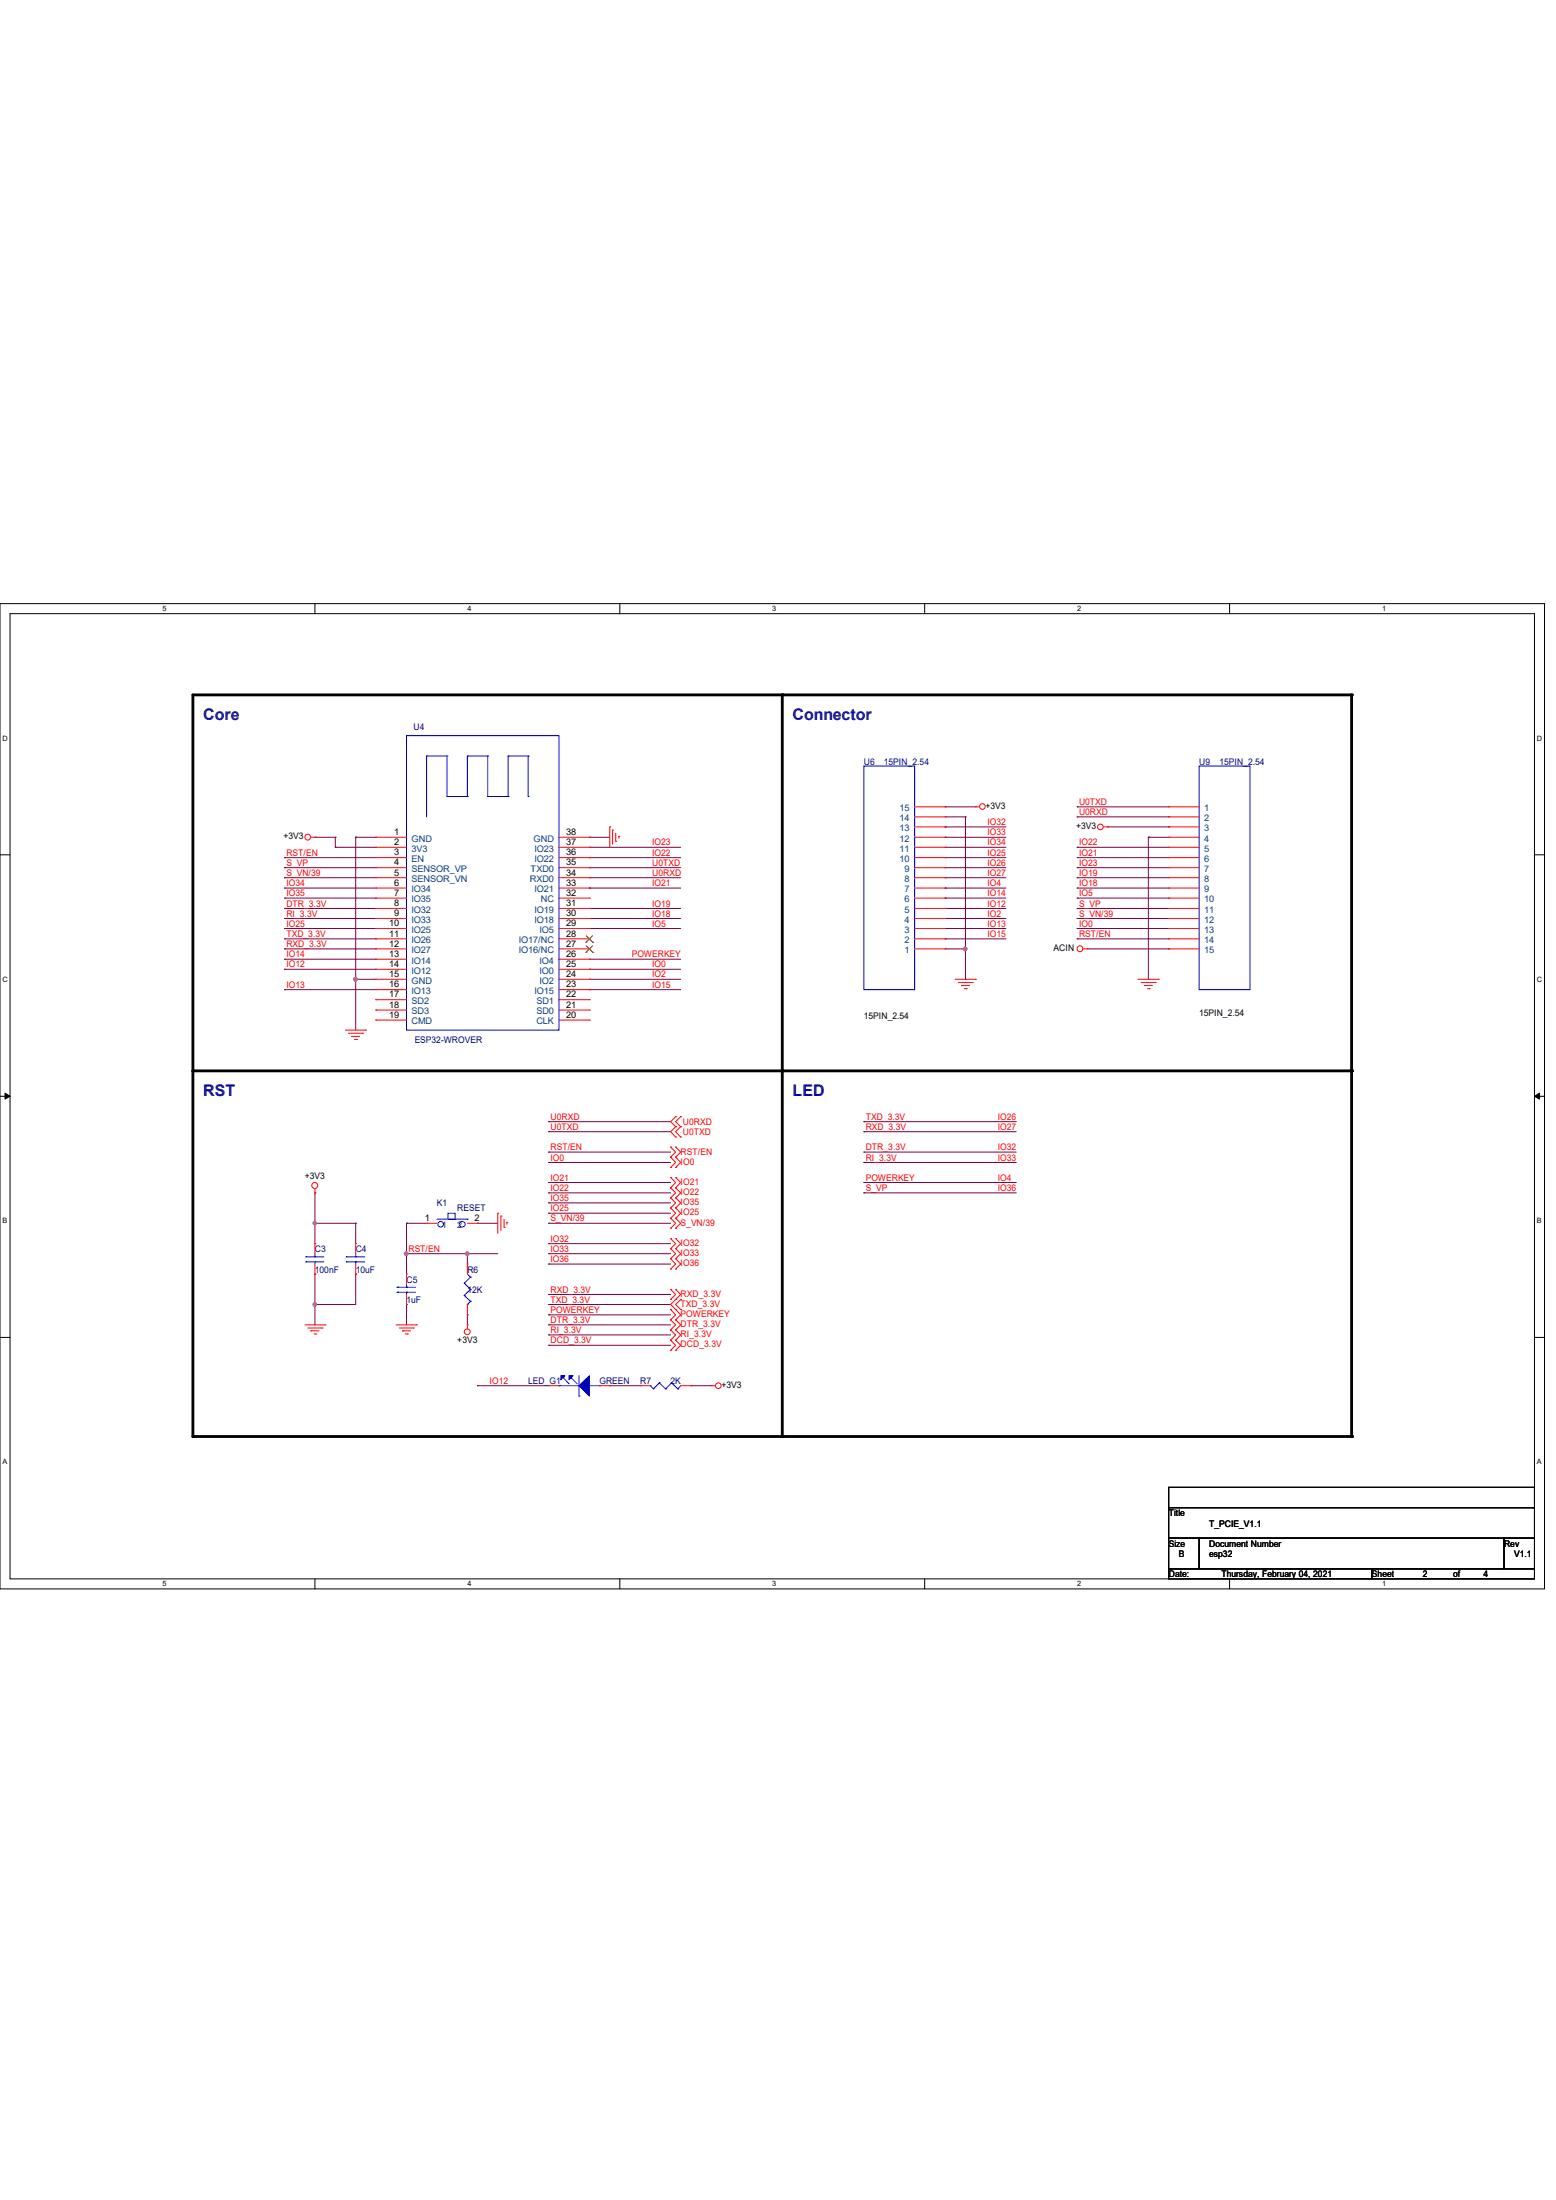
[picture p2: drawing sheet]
<svg xmlns="http://www.w3.org/2000/svg" width="210mm" height="297mm" viewBox="0 0 210 297" stroke-linecap="round" stroke-linejoin="round" font-family="sans-serif">
<g fill="none" stroke="#000" stroke-width=".13">
<path d="M0 81.5h208.4v133h-208.4zM1.4 82.8h205.7v130.3h-205.7zM42.5 81.5v1.3M83.7 81.5v1.3M124.8 81.5v1.3M165.9 81.5v1.3M0 115.4h1.4M207.1 115.4h1.3M0 148h1.4M.7 147.6l.7 .4-.7 .4zM207.1 148l.7-.4v.8zM207.1 148h1.3"/>
<path d="M0 180.6h1.4M207.1 180.6h1.3M42.5 213.1v1.4M83.7 213.1v1.4M124.8 213.1v1.4M165.9 213.1v1.4"/>
</g>
<path d="M.7 147.6l.7 .4-.7 .4zM207.1 148l.7-.4v.8z" fill="#000"/>
<path d="M26 93.8h156.4v100.1h-156.4zM105.6 93.8v100.1M26 144.6h156.4" fill="none" stroke="#000" stroke-width=".38"/>
<g fill="#000">
<circle cx="105.6" cy="93.8" r=".19"/>
<circle cx="182.4" cy="93.8" r=".19"/>
<circle cx="26" cy="144.6" r=".19"/>
<circle cx="105.6" cy="144.6" r=".19"/>
<circle cx="182.4" cy="144.6" r=".19"/>
<circle cx="26" cy="193.9" r=".19"/>
<circle cx="105.6" cy="193.9" r=".19"/>
<circle cx="182.4" cy="193.9" r=".19"/>
</g>
<g fill="none" stroke="#800040" stroke-width=".13">
<path d="M38.4 115.8h.1M38.4 117.1h.1M38.4 118.5h.1M38.4 119.9h.1M38.4 119.9h12.3M38.4 115.8h12.3M38.4 117.1h12.3M38.4 118.5h12.3M45.3 114.4h.1M45.3 114.4h5.4M48 113h.1M48 113h2.7"/>
<path d="M79.5 113h.1M79.5 119.9h.1M79.5 117.1h.1M79.5 118.5h.1M79.5 114.4h.1M79.5 115.8h.1M79.5 113h2.8M79.5 119.9h12.4M79.5 115.8h12.4M79.5 114.4h12.4M79.5 117.1h12.4M79.5 118.5h12.4"/>
<path d="M38.4 128.1h.1M38.4 126.7h.1M38.4 125.3h.1M38.4 133.6h.1M38.4 130.9h.1M38.4 129.5h.1M38.4 124h.1M38.4 121.2h.1M38.4 122.6h.1M38.4 130.9h12.3M38.4 128.1h12.3M38.4 126.7h12.3"/>
<path d="M38.4 125.3h12.3M38.4 122.6h12.3M38.4 124h12.3M38.4 129.5h12.3M38.4 133.6h12.3M38.4 121.2h12.3M48 132.2h.1M48 132.2h2.7M79.5 130.9h.1M79.5 122.6h.1M79.5 124h.1M79.5 125.3h.1"/>
<path d="M79.5 132.2h.1M79.5 129.5h.1M79.5 133.6h.1M79.5 130.9h12.4M79.5 132.2h12.4M79.5 125.3h12.4M79.5 122.6h12.4M79.5 124h12.4M79.5 129.5h12.4M79.5 133.6h12.4M42.5 172h.1M42.5 176.1h.1"/>
<path d="M42.5 165.1h.1M42.5 165.1v2.8M42.5 172v4.1M48 172h.1M48 172v4.1h-5.5"/>
</g>
<circle cx="42.5" cy="165.1" r=".23" fill="#f0f"/>
<circle cx="42.5" cy="165.1" r=".23" fill="none" stroke="#f0f" stroke-width=".13"/>
<path d="M42.5 165.1h.1M42.5 161h.1M42.5 176.1h.1M42.5 165.1h5.5M42.5 161v4.1M42.5 176.1v2.8M48 165.1h.1M48 165.1v2.8" fill="none" stroke="#800040" stroke-width=".13"/>
<circle cx="42.5" cy="176.1" r=".24" fill="#f0f"/>
<circle cx="42.5" cy="176.1" r=".24" fill="none" stroke="#f0f" stroke-width=".13"/>
<path d="M63.1 169.2h.1M63.1 169.2v1.4" fill="none" stroke="#800040" stroke-width=".13"/>
<circle cx="63" cy="169.2" r=".24" fill="#f0f"/>
<circle cx="63" cy="169.2" r=".24" fill="none" stroke="#f0f" stroke-width=".13"/>
<path d="M54.9 165.1h.1M54.9 169.2h.1M54.9 176.1h.1M54.9 165.1v6.9M54.9 176.1v2.8M54.9 165.1h2.7M54.9 169.2h12.3M63.1 169.2h.1M64.4 165.1h.1M64.4 165.1h2.8" fill="none" stroke="#800040" stroke-width=".13"/>
<circle cx="54.8" cy="169.2" r=".25" fill="#f0f"/>
<circle cx="54.8" cy="169.2" r=".25" fill="none" stroke="#f0f" stroke-width=".13"/>
<g fill="none" stroke="#800040" stroke-width=".13">
<path d="M48 113h.1M48 113v26.1M127.6 114.4h.1M127.6 108.9h.1M127.6 114.4h8.2M127.6 108.9h4.1M48 132.2h.1M74 159.6h.1M74 152.8h.1M74 151.4h.1M74 156.9h.1M74 155.5h.1"/>
<path d="M74 159.6h16.5M74 152.8h16.5M74 151.4h16.5M74 156.9h16.5M74 155.5h16.5M63.1 177.5h.1M63.1 177.5v1.4M74 161h.1M74 162.4h.1M74 167.9h.1M74 169.2h.1M74 163.8h.1"/>
<path d="M74 178.9h.1M74 165.1h.1M74 174.8h.1M74 176.1h.1M74 161h16.5M74 162.4h16.5M74 167.9h16.5M74 169.2h16.5M74 163.8h16.5M74 178.9h16.5M74 165.1h16.5M74 174.8h16.5"/>
<path d="M74 176.1h16.5M64.4 187.1h.1M64.4 187.1h9.6M74 180.2h.1M74 180.2h16.5M82.3 187.1h.1M82.3 187.1h4.1"/>
</g>
<circle cx="48" cy="132.2" r=".25" fill="#f0f"/>
<circle cx="48" cy="132.2" r=".25" fill="none" stroke="#f0f" stroke-width=".13"/>
<g fill="none" stroke="#800040" stroke-width=".13">
<path d="M130.3 110.3v17.8M145.4 115.8h.1M145.4 118.5h.1M145.4 119.9h.1M145.4 115.8h12.3M145.4 118.5h12.3M145.4 119.9h12.3M155 113h.1M155 113v19.2M127.6 125.3h.1M127.6 125.3h8.2M130.3 128.1h.1"/>
<path d="M145.4 121.2h.1M145.4 121.2h12.3"/>
</g>
<circle cx="130.3" cy="128.1" r=".25" fill="#f0f"/>
<circle cx="130.3" cy="128.1" r=".25" fill="none" stroke="#f0f" stroke-width=".13"/>
<g fill="none" stroke="#800040" stroke-width=".13">
<path d="M42.5 113h.1M42.5 113h2.8M45.3 113h.1M45.3 113v1.4M127.6 111.6h.1M127.6 113h.1M127.6 115.8h.1M127.6 117.1h.1M127.6 118.5h.1M127.6 119.9h.1M127.6 110.3h2.7M127.6 111.6h8.2"/>
<path d="M127.6 113h8.2M127.6 115.8h8.2M127.6 117.1h8.2M127.6 118.5h8.2M127.6 119.9h8.2M130.3 110.3h.1M145.4 117.1h.1M145.4 114.4h.1M145.4 110.3h.1M145.4 108.9h.1M145.4 110.3h12.3M145.4 117.1h12.3"/>
<path d="M145.4 114.4h12.3M145.4 108.9h12.3M149.5 111.6h8.2M155 113h.1M155 113h2.7M157.7 111.6h.1M127.6 126.7h.1M127.6 121.2h.1M127.6 122.6h.1M127.6 124h.1M127.6 126.7h8.2M127.6 128.1h2.7"/>
<path d="M127.6 121.2h8.2M127.6 122.6h8.2M127.6 124h8.2M130.3 128.1h.1M130.3 132.2h.1M130.3 128.1v4.1M145.4 126.7h.1M145.4 125.3h.1M145.4 122.6h.1M145.4 124h.1M145.4 126.7h12.3M145.4 125.3h12.3"/>
<path d="M145.4 122.6h12.3M145.4 124h12.3M146.7 128.1h11M157.7 128.1h.1M116.6 151.4h.1M116.6 152.8h.1M116.6 155.5h.1M116.6 156.9h.1M116.6 159.6h.1M116.6 151.4h20.6M116.6 152.8h20.6M116.6 155.5h20.6"/>
<path d="M116.6 156.9h20.6M116.6 159.6h20.6M74 177.5h.1M74 170.6h.1M74 177.5h16.5M74 170.6h16.5M116.6 161h.1M116.6 161h20.6M74 181.6h.1M74 181.6h16.5M93.3 187.1h.1M93.3 187.1h2.7"/>
</g>
<g fill="none" stroke="#f00" stroke-width=".13">
<path d="M42 113h.5M42.5 113h.1M82.3 111.6h.1M82.3 111.6v2.8M82.7 112.1h.1M82.7 112.1v1.9M83.1 113.6h.1M83.1 112.5v1.1M83.5 112.9h.1M83.5 112.9v.3M131.7 108.9h.1M131.7 108.9h.5"/>
<path d="M148.9 111.6h.6M149.5 111.6h.1M46.6 139.1h2.8M47 139.5h1.9M47.5 139.9h.1M47.5 139.9h1.1M48.9 139.5h.1M49.4 139.1h.1M128.9 132.2h2.8M129.3 132.6h1.9M129.8 133.1h.1M129.8 133.1h1.1"/>
<path d="M130.1 133.5h.3M130.4 133.5h.1M131.2 132.6h.1M131.7 132.2h.1M146.2 128.1h.5M146.7 128.1h.1M153.6 132.2h2.7M154 132.6h1.9M154.4 133.1h.1M154.4 133.1h1.1M154.9 133.5h.2M155.1 133.5h.1"/>
<path d="M155.9 132.6h.1M156.3 132.2h.1M47.8 140.3h.3M48.1 140.3h.1M90.5 159h.1M90.5 157.6h.1M90.5 156.2h.1M90.5 154.9h.1M90.5 159l.7 .6-.7 .8M90.5 156.2l.7 .7-.7 .7M90.5 154.9l.7 .6-.7 .7M91.2 159h.1"/>
<path d="M91.2 150.7h.1M91.2 152.1h.1M91.2 153.5h.1M91.2 157.6h.1M91.2 156.2h.1M91.2 154.9h.1M91.2 159l.7 .6-.7 .8M91.2 150.7l-.7 .7 .7 .7M91.2 152.1l-.7 .7 .7 .7M91.2 156.2l.7 .7-.7 .7M91.2 154.9l.7 .6-.7 .7M91.9 152.1h.1"/>
<path d="M91.9 150.7h.1M91.9 153.5h.1M91.9 150.7l-.7 .7 .7 .7M91.9 152.1l-.7 .7 .7 .7M41.1 178.9h2.8M41.5 179.3h2M42 179.7h.1M42 179.7h1.1M42.5 161h.1M42.5 160.5v.5M43.5 179.3h.1M43.9 178.9h.1"/>
<path d="M53.5 178.9h2.7M53.9 179.3h1.9M54.3 179.7h.1M54.3 179.7h1.1M55.8 179.3h.1M56.2 178.9h.1M63.1 178.9h.1M63.1 178.9v.5M67.2 163.8h.1M67.2 163.8v2.7M67.6 164.2h.1M67.6 164.2v1.9"/>
<path d="M68 165.7h.1M68 164.6v1.1M68.4 165h.1M68.4 165v.3M90.5 161.7h.1M90.5 160.4h.1M90.5 163.1h.1M90.5 168.6h.1M90.5 167.2h.1M90.5 169.9h.1M90.5 164.5h.1M90.5 179.5h.1"/>
<path d="M90.5 165.8h.1M90.5 178.2h.1M90.5 176.8h.1M90.5 175.4h.1M90.5 174.1h.1M90.5 171.3h.1M90.5 160.4l.7 .6-.7 .7M90.5 161.7l.7 .7-.7 .7M90.5 167.2l.7 .7-.7 .7M90.5 168.6l.7 .6-.7 .7M90.5 163.1l.7 .7-.7 .7M90.5 179.5l.7 .7-.7 .7"/>
<path d="M90.5 164.5l.7 .6-.7 .7M90.5 176.8l.7 .7-.7 .7M90.5 174.1l.7 .7-.7 .6M90.5 178.2l.7 .7-.7 .6M90.5 169.9l.7 .7-.7 .7M91.2 161.7h.1M91.2 160.4h.1M91.2 163.1h.1M91.2 168.6h.1M91.2 167.2h.1M91.2 169.9h.1M91.2 164.5h.1"/>
<path d="M91.2 179.5h.1M91.2 175.4h.1M91.2 176.8h.1M91.2 165.8h.1M91.2 178.2h.1M91.2 174.1h.1M91.2 171.3h.1M91.2 160.4l.7 .6-.7 .7M91.2 161.7l.7 .7-.7 .7M91.2 167.2l.7 .7-.7 .7M91.2 168.6l.7 .6-.7 .7M91.2 163.1l.7 .7-.7 .7"/>
<path d="M91.2 179.5l.7 .7-.7 .7M91.2 174.1l.7 .7-1.4 1.3 .7 .7M91.2 164.5l.7 .6-.7 .7M91.2 176.8l.7 .7-.7 .7M91.2 178.2l.7 .7-.7 .6M91.2 169.9l.7 .7-.7 .7M91.9 176.8h.1M91.9 175.4h.1M91.9 175.4l-.7 .7 .7 .7M42.4 180.1h.2M42.6 180.1h.1M54.7 180.1h.3"/>
<path d="M55 180.1h.1M90.5 180.9h.1M90.5 182.3h.1M90.5 180.9l.7 .7-.7 .7M91.2 180.9h.1M91.2 182.3h.1M91.2 180.9l.7 .7-.7 .7M96 187.1h.1M96 187.1h.6"/>
<circle cx="41.5" cy="113" r=".39"/>
<circle cx="132.6" cy="108.9" r=".38"/>
<circle cx="148.5" cy="111.6" r=".38"/>
<circle cx="145.7" cy="128.1" r=".39"/>
<circle cx="42.5" cy="160" r=".4"/>
<circle cx="63.1" cy="179.8" r=".39"/>
<circle cx="96.9" cy="187.1" r=".38"/>
</g>
<path d="M157.7 200.8h49.4v2.7h-49.4zM157.7 203.5h49.4v4.1h-49.4zM157.7 207.6h4.1v4.2h-4.1zM157.7 211.8h27.5v1.3h-27.5zM161.8 207.6h41.2v4.2h-41.2zM185.2 211.8h21.9v1.3h-21.9zM203 207.6h4.1v4.2h-4.1z" fill="none" stroke="#000" stroke-width=".13"/>
<path d="M78.1 187.1l1.4-1.4v2.8z" fill="#00f"/>
<path d="M78.1 187.1l1.4-1.4v2.8z" fill="none" stroke="#00f" stroke-width=".13"/>
<path d="M76.8 185.7h.5l-.5 .6z" fill="#00f"/>
<path d="M76.8 185.7h.5l-.5 .6z" fill="none" stroke="#00f" stroke-width=".13"/>
<path d="M75.7 185.7h.5l-.5 .6z" fill="#00f"/>
<g fill="none" stroke="#00f" stroke-width=".13">
<path d="M54.9 99.3h20.5v39.8h-20.5zM57.6 102.1h.1M57.6 102.1v8.2M57.6 102.1h2.7M60.3 102.1h.1M60.3 107.5h.1M60.3 102.1v5.4M60.3 107.5h2.8M63.1 107.5h.1M63.1 102.1h.1M63.1 102.1h2.7M63.1 102.1v5.4"/>
<path d="M65.8 102.1h.1M65.8 107.5h.1M65.8 107.5h2.8M65.8 102.1v5.4M68.6 107.5h.1M68.6 102.1h.1M68.6 102.1h2.7M68.6 102.1v5.4M71.3 102.1h.1M71.3 107.5h.1M71.3 102.1v5.4M116.6 103.4h6.8v30.2h-6.8z"/>
<path d="M161.8 103.4h6.9v30.2h-6.9zM41.3 169.7h.1M41.3 170.3h.1M41.3 169.7h2.4M41.3 170.3h2.4M42.5 170.3h.1M42.5 169.7h.1M42.5 169.2v.5M42.5 170.3v.3M46.7 169.7h.1M46.7 170.3h.1M46.7 169.7h2.5"/>
<path d="M46.7 170.3h2.5M48 170.3h.1M48 169.7h.1M48 169.2v.5M48 170.3v.3M53.6 173.8h.1M53.6 174.5h.1M53.6 173.8h2.5M53.6 174.5h2.5M54.9 174.5h.1M54.9 173.8h.1M54.9 173.4v.4"/>
<path d="M54.9 174.5v.3M59 164.6h4.1M60.5 163.8h.9v.8h-.9zM62.7 173.2h.1M62.7 174.9h.1M62.7 173.2l.8 .9M62.7 174.9l.8 .8M63.1 176.1h.1M63.1 164.6h.1M63.1 172l.4 .4M63.5 172.4h.1M63.5 174.1h.1"/>
<path d="M63.5 175.7h.1M63.5 172.4l-.8 .8M63.5 174.1l-.8 .8M63.5 175.7l-.4 .4M75.4 187.1h.1M75.4 187.1h2.7M75.7 185.7h.5l-.5 .6zM76 186h.1M76 186l.8 .8M77 186h.1M77 186l.9 .8M78.1 188.5h.1"/>
<path d="M78.1 185.7v2.8M79.5 187.1h1.4M80.9 187.1h.1M87.8 187.1h.1M87.8 187.1l.4 .4M88.2 187.5h.1M89 186.7h.1M89 186.7l.8 .8M89 186.7l-.8 .8M89.8 187.5h.1M90.6 186.7h.1M90.6 186.7l.9 .8"/>
<path d="M90.6 186.7l-.8 .8M91.5 187.5h.1M91.9 187.1l-.4 .4"/>
<circle cx="59.5" cy="165.3" r=".38"/>
<circle cx="62.4" cy="165.3" r=".39"/>
</g>
<g fill="none" stroke="#f00" stroke-width=".13">
<path d="M50.7 113h.1M50.7 114.4h.1M50.7 115.8h.1M50.7 117.1h.1M50.7 118.5h.1M50.7 119.9h.1M50.7 113h4.2M50.7 114.4h4.2M50.7 115.8h4.2M50.7 117.1h4.2M50.7 118.5h4.2M50.7 119.9h4.2"/>
<path d="M75.4 113h4.1M75.4 114.4h4.1M75.4 115.8h4.1M75.4 117.1h4.1M75.4 118.5h4.1M75.4 119.9h4.1M79.5 113h.1M79.5 114.4h.1M79.5 115.8h.1M79.5 117.1h.1M79.5 118.5h.1M79.5 119.9h.1"/>
<path d="M123.4 108.9h4.2M123.4 110.3h4.2M123.4 111.6h4.2M123.4 113h4.2M123.4 114.4h4.2M123.4 115.8h4.2M123.4 117.1h4.2M123.4 118.5h4.2M123.4 119.9h4.2M127.6 119.9h.1M127.6 118.5h.1M127.6 117.1h.1"/>
<path d="M127.6 115.8h.1M127.6 114.4h.1M127.6 113h.1M127.6 111.6h.1M127.6 110.3h.1M127.6 108.9h.1M157.7 108.9h.1M157.7 110.3h.1M157.7 111.6h.1M157.7 113h.1M157.7 114.4h.1M157.7 115.8h.1"/>
<path d="M157.7 117.1h.1M157.7 118.5h.1M157.7 119.9h.1M157.7 108.9h4.1M157.7 110.3h4.1M157.7 111.6h4.1M157.7 113h4.1M157.7 114.4h4.1M157.7 115.8h4.1M157.7 117.1h4.1M157.7 118.5h4.1M157.7 119.9h4.1"/>
<path d="M50.7 121.2h.1M50.7 122.6h.1M50.7 124h.1M50.7 125.3h.1M50.7 126.7h.1M50.7 128.1h.1M50.7 129.5h.1M50.7 130.9h.1M50.7 132.2h.1M50.7 133.6h.1M50.7 135h.1M50.7 136.4h.1"/>
<path d="M50.7 137.7h.1M50.7 121.2h4.2M50.7 122.6h4.2M50.7 124h4.2M50.7 125.3h4.2M50.7 126.7h4.2M50.7 128.1h4.2M50.7 129.5h4.2M50.7 130.9h4.2M50.7 132.2h4.2M50.7 133.6h4.2M50.7 135h4.2"/>
<path d="M50.7 136.4h4.2M50.7 137.7h4.2M75.4 121.2h4.1M75.4 122.6h4.1M75.4 124h4.1M75.4 125.3h4.1M75.4 126.7h4.1M75.4 128.1h4.1M75.4 129.5h4.1M75.4 130.9h4.1M75.4 132.2h4.1M75.4 133.6h4.1"/>
<path d="M75.4 135h4.1M75.4 136.4h4.1M75.4 137.7h4.1M79.5 121.2h.1M79.5 122.6h.1M79.5 124h.1M79.5 125.3h.1M79.5 126.7h.1M79.5 128.1h.1M79.5 129.5h.1M79.5 130.9h.1M79.5 132.2h.1"/>
<path d="M79.5 135h.1M79.5 136.4h.1M79.5 137.7h.1M79.5 133.6h.1M123.4 121.2h4.2M123.4 122.6h4.2M123.4 124h4.2M123.4 125.3h4.2M123.4 126.7h4.2M123.4 128.1h4.2M127.6 128.1h.1M127.6 126.7h.1"/>
<path d="M127.6 125.3h.1M127.6 124h.1M127.6 122.6h.1M127.6 121.2h.1M157.7 121.2h.1M157.7 122.6h.1M157.7 124h.1M157.7 125.3h.1M157.7 126.7h.1M157.7 128.1h.1M157.7 121.2h4.1M157.7 122.6h4.1"/>
<path d="M157.7 124h4.1M157.7 125.3h4.1M157.7 126.7h4.1M157.7 128.1h4.1M42.5 172h.1M42.5 167.9h.1M42.5 167.9v1.3M42.5 170.6v1.4M48 172h.1M48 167.9h.1M48 167.9v1.3M48 170.6v1.4"/>
<path d="M54.9 176.1h.1M54.9 172h.1M54.9 172v1.4M54.9 174.8v1.3M57.6 165.1h.1M57.6 165.1h1.4M63.1 170.6h.1M63.1 177.5h.1M63.1 170.6v1.4M63.1 176.1v1.4M63.1 165.1h1.3M64.4 165.1h.1"/>
<path d="M74 187.1h.1M74 187.1h1.4M80.9 187.1h1.4M82.3 187.1h.1M86.4 187.1h.1M86.4 187.1h1.4M91.9 187.1h1.4M93.3 187.1h.1"/>
</g>
<path d="M79.1 127.2h.1M79.1 128.6h.1M79.1 126.3l.9 .9M79.1 127.7l.9 .9M80 126.3l-.9 .9M80 127.7l-.9 .9M80 127.2h.1M80 128.6h.1" fill="none" stroke="#804000" stroke-width=".13"/>
<circle cx="42.5" cy="165.1" r=".23" fill="#f0f"/>
<circle cx="42.5" cy="165.1" r=".23" fill="none" stroke="#f0f" stroke-width=".13"/>
<circle cx="42.5" cy="176.1" r=".24" fill="#f0f"/>
<circle cx="42.5" cy="176.1" r=".24" fill="none" stroke="#f0f" stroke-width=".13"/>
<circle cx="63" cy="169.2" r=".24" fill="#f0f"/>
<circle cx="63" cy="169.2" r=".24" fill="none" stroke="#f0f" stroke-width=".13"/>
<circle cx="54.8" cy="169.2" r=".25" fill="#f0f"/>
<circle cx="54.8" cy="169.2" r=".25" fill="none" stroke="#f0f" stroke-width=".13"/>
<circle cx="48" cy="132.2" r=".25" fill="#f0f"/>
<circle cx="48" cy="132.2" r=".25" fill="none" stroke="#f0f" stroke-width=".13"/>
<circle cx="130.3" cy="128.1" r=".25" fill="#f0f"/>
<circle cx="130.3" cy="128.1" r=".25" fill="none" stroke="#f0f" stroke-width=".13"/>
<g font-size="2.2" fill="#000080">
<text x="27.4" y="97.2">Core</text>
<text x="107" y="97.2">Connector</text>
<text x="27.4" y="148">RST</text>
<text x="107" y="148">LED</text>
</g>
<g font-size="1.2" fill="#000080">
<text x="55.8" y="98.5">U4</text>
<text x="116.6" y="103.2">U6</text>
<text x="119.3" y="103.2">15PIN_2.54</text>
<text x="161.8" y="103.2">U9</text>
<text x="164.6" y="103.2">15PIN_2.54</text>
<text x="56" y="140.8">ESP32-WROVER</text>
<text x="59" y="162.9">K1</text>
<text x="61.7" y="163.5">RESET</text>
<text x="42.5" y="169">C3</text>
<text x="42.5" y="171.8">100nF</text>
<text x="48" y="169">C4</text>
<text x="48" y="171.8">10uF</text>
<text x="54.9" y="173.1">C5</text>
<text x="63.1" y="171.8">R6</text>
<text x="54.9" y="175.9">1uF</text>
<text x="63.1" y="174.5">12K</text>
<text x="71.3" y="186.9">LED_G1</text>
<text x="80.9" y="186.9">GREEN</text>
<text x="86.4" y="186.9">R7</text>
<text x="90.5" y="186.9">2K</text>
</g>
<g font-size="1.2">
<text x="38.3" y="113.3">+3V3</text>
<text x="53.2" y="112.7">1</text>
<text x="76.4" y="112.7">38</text>
<text x="133" y="109.2">+3V3</text>
<text x="145.2" y="112">+3V3</text>
<text x="53.2" y="114.1">2</text>
<text x="53.2" y="115.5">3</text>
<text x="53.2" y="116.8">4</text>
<text x="53.2" y="118.2">5</text>
<text x="53.2" y="119.6">6</text>
<text x="76.4" y="114.1">37</text>
<text x="76.4" y="115.5">36</text>
<text x="76.4" y="116.8">35</text>
<text x="76.4" y="118.2">34</text>
<text x="76.4" y="119.6">33</text>
<text x="52.5" y="125.1">10</text>
<text x="53.2" y="120.9">7</text>
<text x="53.2" y="122.3">8</text>
<text x="53.2" y="123.7">9</text>
<text x="76.4" y="120.9">32</text>
<text x="76.4" y="122.3">31</text>
<text x="76.4" y="123.7">30</text>
<text x="76.4" y="125.1">29</text>
<text x="52.5" y="126.4">11</text>
<text x="52.5" y="127.8">12</text>
<text x="52.5" y="129.2">13</text>
<text x="52.5" y="130.6">14</text>
<text x="52.5" y="131.9">15</text>
<text x="76.4" y="126.4">28</text>
<text x="76.4" y="127.8">27</text>
<text x="76.4" y="129.2">26</text>
<text x="76.4" y="130.6">25</text>
<text x="76.4" y="131.9">24</text>
<text x="142.2" y="128.4">ACIN</text>
<text x="52.5" y="133.3">16</text>
<text x="52.5" y="134.7">17</text>
<text x="52.5" y="136.1">18</text>
<text x="52.5" y="137.4">19</text>
<text x="76.4" y="134.7">22</text>
<text x="76.4" y="136.1">21</text>
<text x="76.4" y="137.4">20</text>
<text x="76.4" y="133.3">23</text>
<text x="116.6" y="137.5">15PIN_2.54</text>
<text x="161.8" y="137.2">15PIN_2.54</text>
<text x="41.1" y="159.2">+3V3</text>
<text x="57.3" y="164.8">1</text>
<text x="64.1" y="164.8">2</text>
<text x="61.7" y="181.4">+3V3</text>
<text x="97.4" y="187.4">+3V3</text>
<text x="157.7" y="204.7">Title</text>
<text x="157.7" y="208.8">Size</text>
<text x="163.2" y="208.8">Document Number</text>
<text x="163.2" y="206.1">T_PCIE_V1.1</text>
<text x="203" y="208.8">Rev</text>
<text x="157.7" y="212.9">Date:</text>
<text x="159.1" y="210.2">B</text>
<text x="163.2" y="210.2">esp32</text>
<text x="164.8" y="212.9">Thursday, February 04, 2021</text>
<text x="185.2" y="212.9">Sheet</text>
<text x="192" y="212.9">2</text>
<text x="196.1" y="212.9">of</text>
<text x="200.2" y="212.9">4</text>
<text x="204.3" y="210.2">V1.1</text>
</g>
<g font-size="1.2" fill="#004080">
<text x="55.5" y="113.6">GND</text>
<text x="72" y="113.6">GND</text>
<text x="121.4" y="113.6">12</text>
<text x="121.4" y="112.2">13</text>
<text x="121.4" y="110.9">14</text>
<text x="121.4" y="109.5">15</text>
<text x="162.5" y="109.5">1</text>
<text x="162.5" y="110.9">2</text>
<text x="162.5" y="112.2">3</text>
<text x="162.5" y="113.6">4</text>
<text x="55.5" y="115">3V3</text>
<text x="55.5" y="116.4">EN</text>
<text x="55.5" y="117.7">SENSOR_VP</text>
<text x="55.5" y="119.1">SENSOR_VN</text>
<text x="71.5" y="119.1">RXD0</text>
<text x="71.6" y="117.7">TXD0</text>
<text x="72.1" y="115">IO23</text>
<text x="72.1" y="116.4">IO22</text>
<text x="121.4" y="116.4">10</text>
<text x="121.4" y="115">11</text>
<text x="122.1" y="119.1">8</text>
<text x="122.1" y="117.7">9</text>
<text x="162.5" y="115">5</text>
<text x="162.5" y="116.4">6</text>
<text x="162.5" y="117.7">7</text>
<text x="162.5" y="119.1">8</text>
<text x="55.5" y="120.5">IO34</text>
<text x="55.5" y="121.8">IO35</text>
<text x="55.5" y="123.2">IO32</text>
<text x="55.5" y="124.6">IO33</text>
<text x="55.5" y="125.9">IO25</text>
<text x="72.1" y="120.5">IO21</text>
<text x="72.1" y="123.2">IO19</text>
<text x="72.1" y="124.6">IO18</text>
<text x="72.8" y="125.9">IO5</text>
<text x="73" y="121.8">NC</text>
<text x="122.1" y="125.9">3</text>
<text x="122.1" y="124.6">4</text>
<text x="122.1" y="123.2">5</text>
<text x="122.1" y="121.8">6</text>
<text x="122.1" y="120.5">7</text>
<text x="162.5" y="120.5">9</text>
<text x="162.5" y="121.8">10</text>
<text x="162.5" y="123.2">11</text>
<text x="162.5" y="124.6">12</text>
<text x="162.5" y="125.9">13</text>
<text x="55.5" y="127.3">IO26</text>
<text x="55.5" y="128.7">IO27</text>
<text x="55.5" y="130.1">IO14</text>
<text x="55.5" y="131.4">IO12</text>
<text x="70" y="127.3">IO17/NC</text>
<text x="70" y="128.7">IO16/NC</text>
<text x="72.8" y="130.1">IO4</text>
<text x="72.8" y="131.4">IO0</text>
<text x="122.1" y="128.7">1</text>
<text x="122.1" y="127.3">2</text>
<text x="162.5" y="127.3">14</text>
<text x="162.5" y="128.7">15</text>
<text x="55.5" y="132.8">GND</text>
<text x="55.5" y="134.2">IO13</text>
<text x="55.5" y="135.6">SD2</text>
<text x="55.5" y="136.9">SD3</text>
<text x="72.1" y="134.2">IO15</text>
<text x="72.4" y="135.6">SD1</text>
<text x="72.4" y="136.9">SD0</text>
<text x="72.8" y="132.8">IO2</text>
<text x="55.5" y="138.3">CMD</text>
<text x="72.4" y="138.3">CLK</text>
<text x="59.6" y="165.7">1</text>
<text x="61.7" y="165.7">2</text>
</g>
<g font-size="1.2" fill="#f00">
<text x="133.3" y="111.4">IO32</text>
<text x="133.3" y="112.8">IO33</text>
<text x="145.6" y="110">U0RXD</text>
<text x="145.6" y="108.7">U0TXD</text>
<text x="38.7" y="115.5">RST/EN</text>
<text x="38.7" y="116.9">S_VP</text>
<text x="38.7" y="118.2">S_VN/39</text>
<text x="38.7" y="119.6">IO34</text>
<text x="88" y="119.6">IO21</text>
<text x="88" y="116.9">U0TXD</text>
<text x="88" y="118.2">U0RXD</text>
<text x="88" y="114.1">IO23</text>
<text x="88" y="115.5">IO22</text>
<text x="133.3" y="114.1">IO34</text>
<text x="133.3" y="115.5">IO25</text>
<text x="133.3" y="116.9">IO26</text>
<text x="133.3" y="118.2">IO27</text>
<text x="133.3" y="119.6">IO4</text>
<text x="145.6" y="115.5">IO21</text>
<text x="145.6" y="118.2">IO19</text>
<text x="145.6" y="119.6">IO18</text>
<text x="145.6" y="116.9">IO23</text>
<text x="145.6" y="114.1">IO22</text>
<text x="38.7" y="125.1">IO25</text>
<text x="38.7" y="123.7">RI_3.3V</text>
<text x="38.7" y="121">IO35</text>
<text x="38.7" y="122.4">DTR_3.3V</text>
<text x="88" y="122.4">IO19</text>
<text x="88" y="123.7">IO18</text>
<text x="88" y="125.1">IO5</text>
<text x="133.3" y="125.1">IO13</text>
<text x="133.3" y="121">IO14</text>
<text x="133.3" y="122.4">IO12</text>
<text x="133.3" y="123.7">IO2</text>
<text x="145.6" y="121">IO5</text>
<text x="145.6" y="125.1">IO0</text>
<text x="145.6" y="122.4">S_VP</text>
<text x="145.6" y="123.7">S_VN/39</text>
<text x="38.7" y="127.8">RXD_3.3V</text>
<text x="38.7" y="126.5">TXD_3.3V</text>
<text x="38.7" y="130.6">IO12</text>
<text x="38.7" y="129.2">IO14</text>
<text x="85.3" y="129.2">POWERKEY</text>
<text x="88" y="130.6">IO0</text>
<text x="88" y="132">IO2</text>
<text x="133.3" y="126.5">IO15</text>
<text x="145.6" y="126.5">RST/EN</text>
<text x="38.7" y="133.3">IO13</text>
<text x="88" y="133.3">IO15</text>
<text x="74.3" y="152.5">U0TXD</text>
<text x="74.3" y="151.2">U0RXD</text>
<text x="74.3" y="155.3">RST/EN</text>
<text x="91.9" y="155.9">RST/EN</text>
<text x="92.2" y="151.9">U0RXD</text>
<text x="92.2" y="153.2">U0TXD</text>
<text x="116.8" y="151.2">TXD_3.3V</text>
<text x="116.8" y="152.5">RXD_3.3V</text>
<text x="116.8" y="155.3">DTR_3.3V</text>
<text x="134.7" y="151.2">IO26</text>
<text x="134.7" y="152.5">IO27</text>
<text x="134.7" y="155.3">IO32</text>
<text x="74.3" y="160.8">IO22</text>
<text x="74.3" y="159.4">IO21</text>
<text x="74.3" y="156.7">IO0</text>
<text x="91.9" y="161.3">IO22</text>
<text x="91.9" y="160">IO21</text>
<text x="91.9" y="157.2">IO0</text>
<text x="116.8" y="156.7">RI_3.3V</text>
<text x="116.8" y="159.4">POWERKEY</text>
<text x="116.8" y="160.8">S_VP</text>
<text x="134.7" y="156.7">IO33</text>
<text x="134.7" y="159.4">IO4</text>
<text x="134.7" y="160.8">IO36</text>
<text x="74.3" y="162.1">IO35</text>
<text x="74.3" y="167.6">IO32</text>
<text x="74.3" y="163.5">IO25</text>
<text x="74.3" y="164.9">S_VN/39</text>
<text x="91.9" y="162.7">IO35</text>
<text x="91.9" y="164.1">IO25</text>
<text x="91.9" y="165.5">S_VN/39</text>
<text x="55.1" y="169">RST/EN</text>
<text x="74.3" y="169">IO33</text>
<text x="74.3" y="170.4">IO36</text>
<text x="91.9" y="168.2">IO32</text>
<text x="91.9" y="169.6">IO33</text>
<text x="91.9" y="170.9">IO36</text>
<text x="74.3" y="180">RI_3.3V</text>
<text x="74.3" y="178.6">DTR_3.3V</text>
<text x="74.3" y="174.5">RXD_3.3V</text>
<text x="74.3" y="175.9">TXD_3.3V</text>
<text x="74.3" y="177.2">POWERKEY</text>
<text x="91.9" y="176.4">TXD_3.3V</text>
<text x="91.9" y="177.8">POWERKEY</text>
<text x="91.9" y="175">RXD_3.3V</text>
<text x="91.9" y="179.2">DTR_3.3V</text>
<text x="74.3" y="181.4">DCD_3.3V</text>
<text x="91.9" y="180.6">RI_3.3V</text>
<text x="91.9" y="181.9">DCD_3.3V</text>
<text x="66.1" y="186.8">IO12</text>
</g>
<g font-size="1">
<text x="21.9" y="82.5">5</text>
<text x="63.1" y="82.5">4</text>
<text x="104.2" y="82.5">3</text>
<text x="145.4" y="82.5">2</text>
<text x="186.5" y="82.5">1</text>
<text x=".3" y="100">D</text>
<text x="207.4" y="100">D</text>
<text x=".3" y="132.5">C</text>
<text x="207.4" y="132.5">C</text>
<text x=".3" y="165.1">B</text>
<text x="207.4" y="165.1">B</text>
<text x=".3" y="197.7">A</text>
<text x="207.4" y="197.7">A</text>
<text x="21.9" y="214.2">5</text>
<text x="63.1" y="214.2">4</text>
<text x="104.2" y="214.2">3</text>
<text x="145.4" y="214.2">2</text>
<text x="186.5" y="214.2">1</text>
</g>
</svg>
